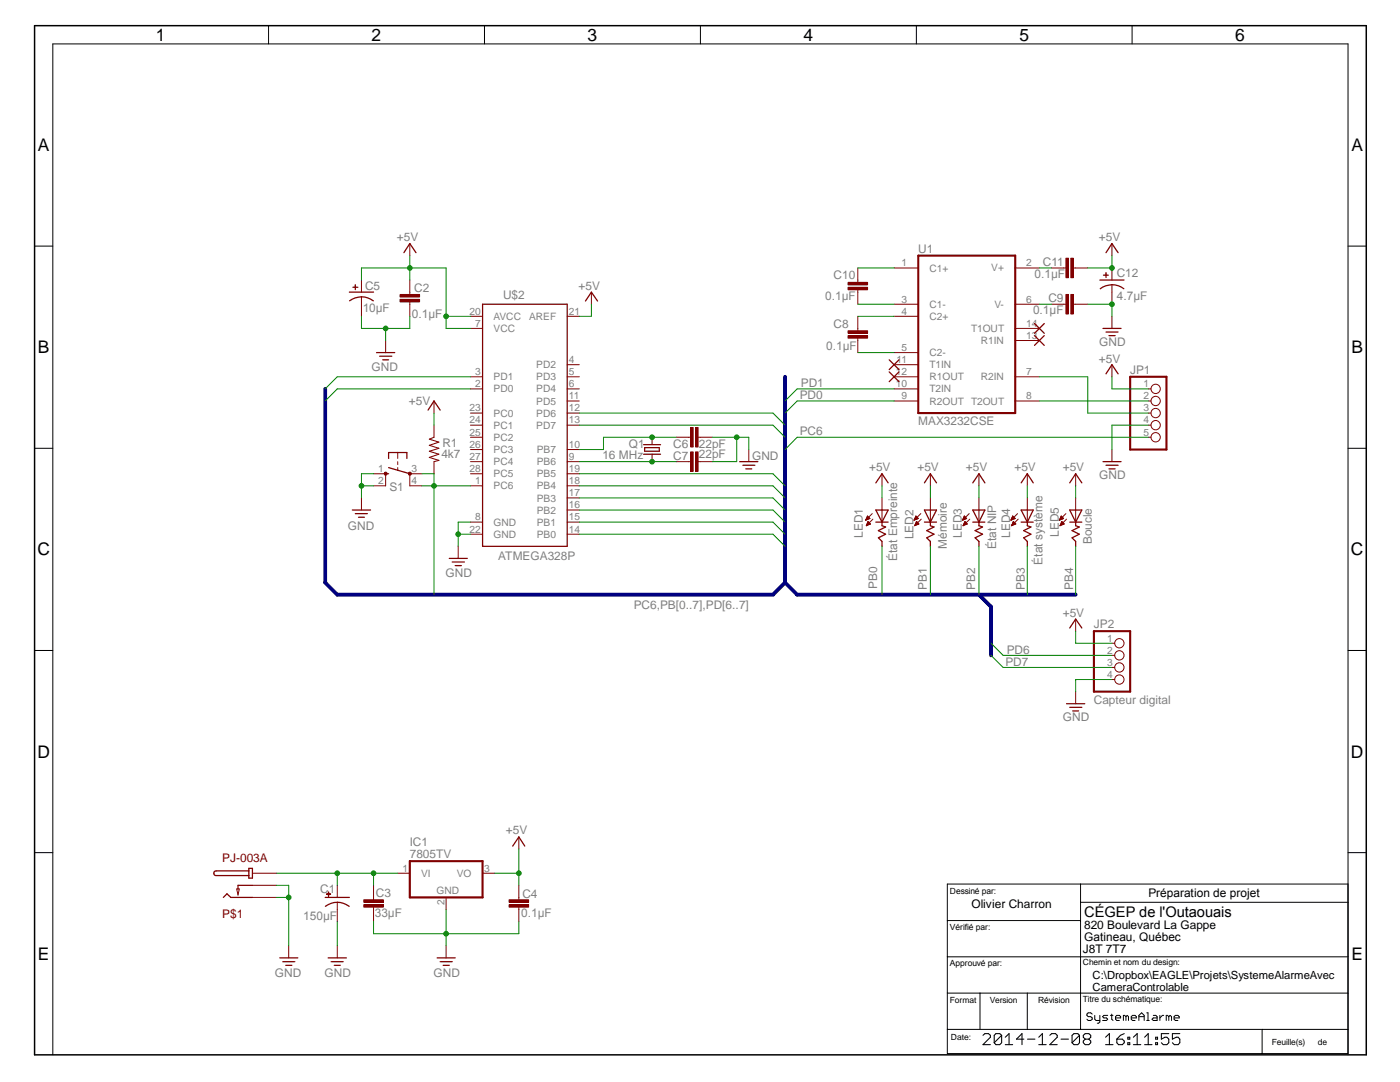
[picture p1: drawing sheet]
<svg xmlns="http://www.w3.org/2000/svg" width="279mm" height="216mm" viewBox="0 0 279 216" stroke-linecap="round" stroke-linejoin="round" font-family="sans-serif">
<path d="M96.3 60.7h16.9v48.3h-16.9zM44.6 179.1l.7-.7 .8 .7h4.3M49.7 173.8h-6.6a.47 .47 0 0 0-.4 .4 .47 .47 0 0 0 .4 .5h6.6M49.7 173.3h.7v1.9h-.7zM50.4 176.7h-2.9v.7M64.9 179.1h4.8M64.9 180.8a3.9 3.9 0 0 1 4.8 0" fill="none" stroke="#800000" stroke-width=".25"/>
<g fill="none" stroke="#800000" stroke-width=".2">
<path d="M93.9 77.6h2.4M93.9 75.2h2.4M93.9 65.5h2.4M93.9 63.1h2.4M113.2 77.6h2.4M113.2 75.2h2.4M113.2 72.8h2.4M113.2 63.1h2.4M229.2 77.6h.5M93.9 96.9h2.4M93.9 92.1h2.4M93.9 89.7h2.4"/>
<path d="M93.9 82.4h2.4M93.9 84.8h2.4M93.9 94.5h2.4M93.9 87.2h2.4M113.2 96.9h2.4M113.2 92.1h2.4M113.2 89.7h2.4M113.2 80h2.4M113.2 82.4h2.4M113.2 84.8h2.4M113.2 99.4h2.4M113.2 94.5h2.4"/>
<path d="M229.2 80h.5M229.2 82.4h.5M229.2 84.8h.5M229.2 87.2h.5M93.9 104.2h2.4M93.9 106.6h2.4M113.2 104.2h2.4M113.2 106.6h2.4M113.2 101.8h2.4M47.2 177.4h.6l-.3 1.2zM50.4 174.2h4.8M50.4 176.7h4.8"/>
<path d="M50.4 179.1h4.8M79.4 174.2h2.4M89 179.1v2.4M96.3 174.2h2.4M67.3 180v1.5"/>
<circle cx="230.6" cy="77.6" r=".93"/>
<circle cx="230.6" cy="84.8" r=".93"/>
<circle cx="230.6" cy="80" r=".93"/>
<circle cx="230.6" cy="87.2" r=".93"/>
<circle cx="230.6" cy="82.4" r=".93"/>
</g>
<path d="M225.6 75.2h7.2v14.5h-7.2zM81.8 171.8h14.5v7.3h-14.5z" fill="none" stroke="#800000" stroke-width=".42"/>
<path d="M65.2 178.4h.8z" fill-rule="evenodd" fill="#800000"/>
<path d="M65.2 178.4h.8z" fill="none" stroke="#800000" stroke-width=".2"/>
<path d="M65.5 178l.1 .8z" fill-rule="evenodd" fill="#800000"/>
<path d="M65.5 178l.1 .8zM67.3 176.7v2.4M74.5 179.1v.5M67.3 181.5v2.4M74.5 181v.5" fill="none" stroke="#800000" stroke-width=".2"/>
<path d="M72.6 180.5h3.9v.5h-3.9z" fill-rule="evenodd" fill="#800000"/>
<path d="M72.6 180.5h3.9v.5h-3.9z" fill="none" stroke="#800000" stroke-width=".2"/>
<path d="M72.6 179.5h3.9v.5h-3.9z" fill-rule="evenodd" fill="#800000"/>
<path d="M72.6 179.5h3.9v.5h-3.9zM74.5 176.7v2.4M103.5 179.1v.5M74.5 181.5v2.4M103.5 181v.5" fill="none" stroke="#800000" stroke-width=".2"/>
<path d="M101.6 180.5h3.9v.5h-3.9z" fill-rule="evenodd" fill="#800000"/>
<path d="M101.6 180.5h3.9v.5h-3.9z" fill="none" stroke="#800000" stroke-width=".2"/>
<path d="M101.6 179.5h3.9v.5h-3.9z" fill-rule="evenodd" fill="#800000"/>
<path d="M137.4 87.2h.4M139.3 87.2h.5M101.6 179.5h3.9v.5h-3.9zM103.5 176.7v2.4M103.5 181.5v2.4" fill="none" stroke="#800000" stroke-width=".2"/>
<path d="M137.8 85.3h.5v3.9h-.5z" fill-rule="evenodd" fill="#800000"/>
<path d="M137.8 85.3h.5v3.9h-.5z" fill="none" stroke="#800000" stroke-width=".2"/>
<path d="M138.8 85.3h.5v3.9h-.5z" fill-rule="evenodd" fill="#800000"/>
<path d="M135 87.2h2.4M137.4 92.1h.4M138.8 85.3h.5v3.9h-.5zM139.3 92.1h.5M139.8 87.2h2.4" fill="none" stroke="#800000" stroke-width=".2"/>
<path d="M137.8 90.2h.5v3.9h-.5z" fill-rule="evenodd" fill="#800000"/>
<path d="M137.8 90.2h.5v3.9h-.5z" fill="none" stroke="#800000" stroke-width=".2"/>
<path d="M138.8 90.2h.5v3.9h-.5z" fill-rule="evenodd" fill="#800000"/>
<path d="M77 94.5v2.4M79.4 90.3v1.2M79.4 92.1v.6M79.4 93.3v.6M81.8 94.5v2.4M86.6 84.8v2.4M86.6 92.1v2.4M130.1 87.2v1.5M130.1 90.6v1.5M135 92.1h2.4M138.8 90.2h.5v3.9h-.5zM139.8 92.1h2.4" fill="none" stroke="#800000" stroke-width=".2"/>
<path d="M77 94.5h.6M77.6 91.5v-1.2h3.6v1.2M77.6 93.3l4.2 1.2M128.4 90.6h3.4M128.4 88.7h3.4M128.7 89.3h2.9v.7h-2.9z" fill="none" stroke="#800000" stroke-width=".25"/>
<path d="M86.6 87.2l-.9 .4 1.9 .6-1.9 .7 1.9 .6-1.9 .5 1.9 .6-1.9 .7 1.9 .6-1 .2" fill="none" stroke="#800000" stroke-width=".21"/>
<path d="M81.6 94.3h.4l.1 .2-.1 .2h-.4z" fill-rule="evenodd" fill="#800000"/>
<path d="M81.6 94.3h.4l.1 .2-.1 .2h-.4z" fill="none" stroke="#800000" stroke-width=".2"/>
<path d="M76.8 94.3h.4v.4h-.4z" fill-rule="evenodd" fill="#800000"/>
<g fill="none" stroke="#800000" stroke-width=".2">
<path d="M178.4 53.5h4.9M202.6 53.5h4.8M178.4 60.7h4.9M178.4 63.1h4.9M178.4 70.4h4.9M178.4 72.8h4.9M178.4 77.6h4.9M178.4 75.2h4.9M202.6 60.7h4.8M202.6 75.2h4.8M202.6 65.5h4.8M202.6 67.9h4.8"/>
<path d="M212.3 60.7h.4M214.2 60.7h.5M74.5 94.5h2.5M74.5 96.9h2.5M76.8 94.3h.4v.4h-.4zM81.8 94.5h2.4M81.8 96.9h2.4M178.4 80h4.9M202.6 80h4.8"/>
</g>
<path d="M183.3 51h19.3v31.4h-19.3z" fill="none" stroke="#800000" stroke-width=".42"/>
<path d="M213.7 58.8h.5v3.9h-.5z" fill-rule="evenodd" fill="#800000"/>
<path d="M213.7 58.8h.5v3.9h-.5z" fill="none" stroke="#800000" stroke-width=".2"/>
<path d="M212.7 58.8h.5v3.9h-.5z" fill-rule="evenodd" fill="#800000"/>
<path d="M171.2 55.9v.4M171.2 57.8v.5M212.7 58.8h.5v3.9h-.5zM209.8 60.7h2.5M214.7 60.7h2.4" fill="none" stroke="#800000" stroke-width=".2"/>
<path d="M169.2 57.3h3.9v.5h-3.9z" fill-rule="evenodd" fill="#800000"/>
<path d="M169.2 57.3h3.9v.5h-3.9z" fill="none" stroke="#800000" stroke-width=".2"/>
<path d="M169.2 56.3h3.9v.6h-3.9z" fill-rule="evenodd" fill="#800000"/>
<path d="M169.2 56.3h3.9v.6h-3.9zM171.2 53.5v2.4M171.2 58.3v2.4M171.2 65.5v.5M171.2 67.5v.4" fill="none" stroke="#800000" stroke-width=".2"/>
<path d="M169.2 67h3.9v.5h-3.9z" fill-rule="evenodd" fill="#800000"/>
<path d="M169.2 67h3.9v.5h-3.9z" fill="none" stroke="#800000" stroke-width=".2"/>
<path d="M169.2 66h3.9v.5h-3.9z" fill-rule="evenodd" fill="#800000"/>
<path d="M212.3 53.5h.4M214.2 53.5h.5M169.2 66h3.9v.5h-3.9zM171.2 63.1v2.4M171.2 67.9v2.5" fill="none" stroke="#800000" stroke-width=".2"/>
<path d="M212.7 51.5h.5v3.9h-.5z" fill-rule="evenodd" fill="#800000"/>
<path d="M212.7 51.5h.5v3.9h-.5z" fill="none" stroke="#800000" stroke-width=".2"/>
<path d="M213.7 51.5h.5v3.9h-.5z" fill-rule="evenodd" fill="#800000"/>
<g fill="none" stroke="#800000" stroke-width=".2">
<path d="M81.8 58.3v.5M118 58.3v2.4M209.8 53.5h2.5M213.7 51.5h.5v3.9h-.5zM214.7 53.5h2.4M221.9 48.6v2.4M221.9 53.5v2.4M221.9 56.8v3.9M81.8 60.2v.5M221.9 63.1v2.4M221.9 72.8v2.4M72.1 99.4v2.4"/>
<path d="M86.6 80v2.4M149.4 89.7v2.4M176 94.5v2.4M176 99.4v4.8M185.7 94.5v2.4M185.7 99.4v4.8M195.4 94.5v2.4M195.4 99.4v4.8M205 94.5v2.4M205 99.4v4.8M214.7 94.5v2.4M214.7 99.4v4.8"/>
<path d="M221.9 89.7v2.4M91.4 109v2.4M172.8 103.8h.1M172.8 103.7h.3M172.8 103.6h.4M172.9 103.5h.5M172.9 103.5h.7M172.9 104.8h.2M172.9 104.7h.3M173 103.4h.5M173 103.3h.4M173 103.2h.4"/>
<path d="M173.1 103.1h.2M173.1 104.5h.6M173.1 103h.1M173.1 104.4h.5M173.1 104.4h.4M173.1 104.3h.3M173.2 104.2h.2M173.2 104.1l-.3 .8M173.2 104.1l.5 .5-.8 .3M173.2 104.1h.1M173.6 103.5l-.5-.5-.3 .8M173.6 103.5l-.8 .3"/>
<path d="M173.6 104.6h-.6M174.1 102.5l-1.3 1.3M174.2 103.6l-1.3 1.3M182.5 103.8h.1M182.5 103.7h.2M182.5 103.6h.4M182.5 103.5h.6M182.6 103.5h.7M182.6 104.8h.1M182.6 103.4h.6M182.6 104.7h.3M182.7 103.3h.4"/>
<path d="M182.7 103.2h.3M182.7 103.1h.2M182.7 104.5h.6M182.8 103h.1M182.8 104.4h.5M182.8 104.4h.4M182.8 104.3h.3M182.8 104.2h.2M182.9 104.1h.1M182.9 104.1l.5 .5-.9 .3zM183.3 103.5l-.5-.5-.4 .8M183.3 103.5l-.9 .3"/>
<path d="M183.3 104.6h-.7M183.8 102.5l-1.4 1.3M183.9 103.6l-1.4 1.3M192.1 103.8h.1M192.2 103.7h.2M192.2 103.6h.4M192.2 103.5h.6M192.2 103.5h.7M192.2 104.8h.2M192.3 103.4h.5M192.3 104.7h.3M192.3 103.3h.4"/>
<path d="M192.4 103.2h.3M192.4 104.5h.6M192.4 103.1h.2M192.4 103h.1M192.4 104.4h.6M192.4 104.4h.5M192.5 104.3h.3M192.5 104.2h.2M192.6 104.1h.1M192.6 104.1l-.4 .8M192.6 104.1l.4 .5-.8 .3M192.9 103.5l-.5-.5-.3 .8"/>
<path d="M192.9 103.5l-.8 .3M193 104.6h-.7M193.4 102.5l-1.3 1.3M193.5 103.6l-1.3 1.3M201.8 103.8h.1M201.8 103.7h.3M201.8 103.6h.4M201.9 103.5h.5M201.9 104.8h.2M201.9 103.5h.7M201.9 103.4h.6M201.9 104.7h.3"/>
<path d="M202 103.3h.4M202 103.2h.4M202.1 103.1h.2M202.1 104.5h.6M202.1 103h.1M202.1 104.4h.5M202.1 104.4h.4M202.1 104.3h.3M202.2 104.2h.2M202.2 104.1h.1M202.2 104.1l-.3 .8M202.2 104.1l.5 .5-.8 .3"/>
<path d="M202.6 104.6h-.6M202.6 103.5l-.5-.5-.3 .8M202.6 103.5l-.8 .3M203.1 102.5l-1.3 1.3M203.2 103.6l-1.3 1.3M211.5 103.8h.1M211.5 103.7h.2M211.5 103.6h.4M211.5 103.5h.6M211.6 103.5h.7M211.6 104.8h.1M211.6 103.4h.6"/>
<path d="M211.6 103.3h.5M211.6 104.7h.3M211.7 103.2h.3M211.7 103.1h.2M211.7 104.5h.6M211.8 103h.1M211.8 104.4h.5M211.8 104.4h.4M211.8 104.3h.3M211.8 104.2h.2M211.9 104.1h.1M211.9 104.1l-.4 .8"/>
<path d="M211.9 104.1l.5 .5-.9 .3M212.3 104.6h-.7M212.3 103.5l-.5-.5-.4 .8M212.3 103.5l-.9 .3M212.7 102.5l-1.3 1.3M212.9 103.6l-1.4 1.3M103.5 167v2.4M57.6 188.7v2.4M67.3 188.7v2.4M89 188.7v2.4"/>
</g>
<g fill="none" stroke="#800000" stroke-width=".25">
<path d="M219.5 55.9h4.8M219.6 57.6a3.8 3.8 0 0 1 4.7 0M220.2 54.9h1M220.7 54.4v1M220.7 50.4l1.2-1.8 1.2 1.8M116.8 60.1l1.2-1.8 1.3 1.8M177.5 71.8l1.9 1.9M177.5 74.2l1.9 2M179.4 71.8l-1.9 1.9M179.4 74.2l-1.9 2M206.5 67l1.9 1.9M206.5 64.6l1.9 1.9"/>
<path d="M208.4 67l-1.9 1.9M208.4 64.6l-1.9 1.9M220.1 65.5h3.6M220.7 66.3h2.4M220.7 74.6l1.2-1.8 1.2 1.8M221.3 67h1.2M85.4 81.8l1.2-1.8 1.2 1.8M147.6 92.1h3.7M148.3 92.8h2.4M148.8 93.6h1.2M174.8 96.4l1.2-1.9 1.2 1.9M184.5 96.4l1.2-1.9 1.2 1.9"/>
<path d="M194.1 96.4l1.3-1.9 1.2 1.9M203.8 96.4l1.2-1.9 1.2 1.9M213.5 96.4l1.2-1.9 1.2 1.9M220.1 92.1h3.6M220.7 92.8h2.4M221.3 93.6h1.2M70.3 101.8h3.7M70.9 102.5h2.4M71.5 103.2h1.2M89.7 111.4h3.6M90.3 112.1h2.4M90.8 112.9h1.3"/>
<path d="M174.8 101.8h2.4l-1.2 2.4zM174.8 104.2h2.4M176 104.2v.7l.7 .3-1.4 .7 1.4 .7-1.4 .7 .7 .7v1M184.5 104.2h2.4M184.5 101.8h2.4l-1.2 2.4zM185.7 104.2v.7l.7 .3-1.4 .7 1.4 .7-1.4 .7 .7 .7v1M194.1 104.2h2.5M194.1 101.8h2.5l-1.2 2.4zM195.4 104.2v.7l.7 .3-1.5 .7 1.5 .7-1.5 .7 .8 .7v1M203.8 104.2h2.4M203.8 101.8h2.4l-1.2 2.4zM205 104.2v.7l.7 .3-1.4 .7 1.4 .7-1.4 .7 .7 .7v1"/>
<path d="M213.5 104.2h2.4M213.5 101.8h2.4l-1.2 2.4zM214.7 104.2v.7l.7 .3-1.4 .7 1.4 .7-1.4 .7 .7 .7v1M102.3 168.8l1.2-1.8 1.2 1.8M55.8 191.1h3.6M56.4 191.9h2.4M57 192.6h1.3M65.5 191.1h3.6M66.1 191.9h2.4M66.7 192.6h1.2M87.2 191.1h3.6M87.8 191.9h2.5"/>
<path d="M88.4 192.6h1.3"/>
</g>
<path d="M79.8 58.8h3.9v.5h-3.9z" fill-rule="evenodd" fill="#800000"/>
<path d="M79.8 58.8h3.9v.5h-3.9z" fill="none" stroke="#800000" stroke-width=".2"/>
<path d="M79.8 59.7h3.9v.5h-3.9z" fill-rule="evenodd" fill="#800000"/>
<g fill="none" stroke="#800000" stroke-width=".2">
<path d="M72.1 55.9v2.4M72.1 59.2v3.9M79.8 59.7h3.9v.5h-3.9zM81.8 48.6v2.4M81.8 55.9v2.4M77 67.9v2.5M81.8 60.7v2.4M214.7 123.5v2.4M214.7 138v2.4M221.9 128.4h.6M221.9 130.8h.6M221.9 133.2h.6"/>
<path d="M221.9 135.6h.6"/>
<circle cx="223.4" cy="128.4" r=".93"/>
<circle cx="223.4" cy="133.2" r=".93"/>
<circle cx="223.4" cy="135.6" r=".93"/>
<circle cx="223.4" cy="130.8" r=".93"/>
</g>
<path d="M69.7 58.3h4.8M70.4 57.3h1M70.9 56.8v1M80.6 50.4l1.2-1.8 1.2 1.8M69.8 60a3.9 3.9 0 0 1 4.7 0M75.1 70.4h3.7M75.8 71.1h2.4M76.4 71.8h1.2M213.5 125.3l1.2-1.8 1.2 1.8M212.9 140.4h3.6M213.5 141.1h2.4M214.1 141.9h1.2" fill="none" stroke="#800000" stroke-width=".25"/>
<path d="M218.3 125.9h7.3v12.1h-7.3z" fill="none" stroke="#800000" stroke-width=".42"/>
<path d="M64.9 77.6v38.6l2.4 2.5h87l2.4-2.5M156.7 75.2v41M156.7 116.2l2.4 2.5h55.6M195.4 118.7l2.4 2.4v9.7" fill="none" stroke="#000080" stroke-width=".76"/>
<path d="M55.2 174.2h24.2M67.3 174.2v2.5M74.5 174.2v2.5" fill="none" stroke="#008000" stroke-width=".2"/>
<circle cx="67.3" cy="174.2" r=".46" fill="#008000"/>
<circle cx="67.3" cy="174.2" r=".46" fill="none" stroke="#008000" stroke-width=".2"/>
<circle cx="74.5" cy="174.2" r=".46" fill="#008000"/>
<g fill="none" stroke="#008000" stroke-width=".2">
<path d="M98.7 174.2h4.8v2.5"/>
<circle cx="74.5" cy="174.2" r=".46"/>
</g>
<circle cx="103.5" cy="174.2" r=".46" fill="#008000"/>
<g fill="none" stroke="#008000" stroke-width=".2">
<path d="M221.9 51v2.5h-4.8M103.5 169.4v4.8"/>
<circle cx="103.5" cy="174.2" r=".46"/>
</g>
<circle cx="221.9" cy="53.5" r=".46" fill="#008000"/>
<g fill="none" stroke="#008000" stroke-width=".2">
<path d="M72.1 53.5h16.9v12h4.9M81.8 51v4.9M89 63.1h4.9M118 60.7v2.4h-2.4M221.9 75.2v2.4h7.3M86.6 82.4v2.4M176 96.9v2.5M185.7 96.9v2.5M195.4 96.9v2.5M205 96.9v2.5M214.7 96.9v2.5"/>
<circle cx="221.9" cy="53.5" r=".46"/>
</g>
<circle cx="81.8" cy="53.5" r=".46" fill="#008000"/>
<circle cx="81.8" cy="53.5" r=".46" fill="none" stroke="#008000" stroke-width=".2"/>
<circle cx="89" cy="63.1" r=".46" fill="#008000"/>
<g fill="none" stroke="#008000" stroke-width=".2">
<path d="M72.1 53.5v2.4M171.2 53.5h7.2M207.4 53.5h2.4M77 65.5v2.4M81.8 63.1v2.4h-9.7M171.2 60.7h7.2M171.2 63.1h7.2M171.2 70.4h7.2M207.4 60.7h2.4M207.4 75.2h9.7v7.2h12.1M207.4 80h21.8M214.7 125.9v2.5h7.2"/>
<circle cx="89" cy="63.1" r=".46"/>
</g>
<circle cx="77" cy="65.5" r=".46" fill="#008000"/>
<g fill="none" stroke="#008000" stroke-width=".2">
<path d="M72.1 63.1v2.4M135 87.2h-14.6v2.5h-4.8"/>
<circle cx="77" cy="65.5" r=".46"/>
</g>
<circle cx="130.1" cy="87.2" r=".46" fill="#008000"/>
<g fill="none" stroke="#008000" stroke-width=".2">
<path d="M115.6 92.1h19.4"/>
<circle cx="130.1" cy="87.2" r=".46"/>
</g>
<circle cx="130.1" cy="92.1" r=".46" fill="#008000"/>
<g fill="none" stroke="#008000" stroke-width=".2">
<path d="M93.9 75.2h-26.6l-2.4 2.4M93.9 77.6h-26.6l-2.4 2.4M178.4 77.6h-19.3l-2.4 2.4M84.2 94.5h2.4v2.4h-2.4M178.4 80h-19.3l-2.4 2.4"/>
<circle cx="130.1" cy="92.1" r=".46"/>
</g>
<circle cx="86.6" cy="96.9" r=".46" fill="#008000"/>
<g fill="none" stroke="#008000" stroke-width=".2">
<path d="M93.9 96.9h-7.3v21.8M115.6 96.9h38.7l2.4 2.5M115.6 94.5h38.7l2.4 2.4M115.6 99.4h38.7l2.4 2.4M229.2 87.2h-70.1l-2.4 2.5M115.6 101.8h38.7l2.4 2.4M115.6 104.2h38.7l2.4 2.4M115.6 106.6h38.7l2.4 2.4M176 109v9.7M185.7 109v9.7M195.4 109v9.7M205 109v9.7"/>
<path d="M214.7 109v9.7M55.2 176.7h2.4v12M55.2 179.1h2.4M67.3 183.9v4.8"/>
<circle cx="86.6" cy="96.9" r=".46"/>
</g>
<circle cx="57.6" cy="179.1" r=".46" fill="#008000"/>
<g fill="none" stroke="#008000" stroke-width=".2">
<path d="M74.5 183.9v2.4h29v-2.4M89 181.5v7.2"/>
<circle cx="57.6" cy="179.1" r=".46"/>
</g>
<circle cx="89" cy="186.3" r=".46" fill="#008000"/>
<g fill="none" stroke="#008000" stroke-width=".2">
<path d="M217.1 60.7h4.8v2.4"/>
<circle cx="89" cy="186.3" r=".46"/>
</g>
<circle cx="221.9" cy="60.7" r=".46" fill="#008000"/>
<g fill="none" stroke="#008000" stroke-width=".2">
<path d="M72.1 96.9h2.4M74.5 94.5h-2.4v4.9M229.2 84.8h-7.3v4.9"/>
<circle cx="221.9" cy="60.7" r=".46"/>
</g>
<circle cx="72.1" cy="96.9" r=".46" fill="#008000"/>
<g fill="none" stroke="#008000" stroke-width=".2">
<path d="M91.4 106.6h2.5M93.9 104.2h-2.5v4.8"/>
<circle cx="72.1" cy="96.9" r=".46"/>
</g>
<circle cx="91.4" cy="106.6" r=".46" fill="#008000"/>
<g fill="none" stroke="#008000" stroke-width=".2">
<path d="M142.2 87.2h7.2v2.5M147 87.2v4.9h-4.8"/>
<circle cx="91.4" cy="106.6" r=".46"/>
</g>
<circle cx="147" cy="87.2" r=".46" fill="#008000"/>
<g fill="none" stroke="#008000" stroke-width=".2">
<path d="M115.6 84.8h38.7l2.4 2.4M115.6 82.4h38.7l2.4 2.4M197.8 130.8l2.4 2.4h21.7M197.8 128.4l2.4 2.4h21.7M221.9 135.6h-7.2v2.4"/>
<circle cx="147" cy="87.2" r=".46"/>
</g>
<path d="M6.9 5.1h265.8v205.4h-265.8z" fill="none" stroke="#000" stroke-width=".3"/>
<g fill="none" stroke="#000" stroke-width=".2">
<path d="M53.6 5.1v3.7M96.7 5.1v3.7M139.8 5.1v3.7M182.9 5.1v3.7M225.9 5.1v3.7M6.9 49.1h3.6M269 49.1h3.7M6.9 89.5h3.6M269 89.5h3.7M6.9 129.8h3.6M269 129.8h3.7M6.9 170.1h3.6"/>
<path d="M215.6 176.4v29M269 170.1h3.7M269 176.4h-79.9v33.8h79.9M189.1 198.2h79.9M189.1 190.9h79.9M189.1 183.7h26.5M195.6 198.2v7.2M205 198.2v7.2M215.6 180h53.4M10.5 210.5v-201.7h258.5v201.7M189.1 205.4h79.9M218 202.4l-.3-.3h-.5l-.3 .3v.2l.3 .3h.5l.3 .2v.3l-.3 .2h-.5l-.3-.2"/>
<path d="M218.5 202.6v.8l.2 .2h.8M219.5 202.6v1.3l-.3 .3h-.2M221.1 202.6h-.8l-.3 .3 .3 .2h.5l.3 .3-.3 .2h-.8M221.6 202.6h.5M221.9 202.4v1l.2 .2M222.6 203.1h1v-.2l-.2-.3h-.5l-.3 .3v.5l.3 .2h.5M224.7 202.9l-.2-.3h-.3v1M224.7 202.9v.7M224.7 202.9l.3-.3 .2 .3v.7M225.8 203.1h1v-.2l-.3-.3h-.5l-.2 .3v.5l.2 .2h.5M227.3 202.9h1M227.3 203.6v-1l.5-.5 .5 .5v1"/>
<path d="M228.9 202.1h.2v1.5M228.9 203.6h.5M230.2 202.6h.5l.2 .3v.7h-.7l-.3-.2 .3-.3h.7M231.5 202.6v1M232.2 202.6h-.2l-.5 .5M233.3 202.9l-.3-.3h-.3v1M233.3 202.9v.7M233.3 202.9l.2-.3 .3 .3v.7M234.3 203.1h1v-.2l-.2-.3h-.5l-.3 .3v.5l.3 .2h.5M251.9 205.4v4.8"/>
</g>
<g fill="none" stroke="#000" stroke-width=".21">
<path d="M196.2 206.6l.4-.4h.7l.4 .4v.4l-1.5 1.4h1.5M199.9 206.6v1.5l-.4 .3h-.7l-.4-.3M199.9 206.6l-.4-.4h-.7l-.4 .4v1.5M199.9 206.6l-1.5 1.5M200.6 208.4h1.5M200.6 207l.8-.8v2.2M204.3 207.3h-1.4l1.1-1.1v2.2M205.1 207.3h1.4M207.3 208.4h1.5M207.3 207l.7-.8v2.2M209.5 206.6l.4-.4h.8l.3 .4v.4l-1.5 1.4h1.5M211.8 207.3h1.4"/>
<path d="M215.4 206.6v1.5l-.3 .3h-.8l-.3-.3M215.4 206.6l-.3-.4h-.8l-.3 .4v1.5M215.4 206.6l-1.4 1.5M216.6 207.3l-.4 .4v.4l.4 .3h.7l.4-.3v-.4l-.4-.4M216.6 207.3l-.4-.3v-.4l.4-.4h.7l.4 .4v.4l-.4 .3M216.6 207.3h.7M220.6 208.4h1.5M220.6 207l.8-.8v2.2M222.9 207.3h1.1l.4 .4v.4l-.4 .3h-.8l-.3-.3zM224.4 206.2l-.8 .4-.7 .7M225.1 208.1h.4v.3h-.4zM225.1 207h.4v.3h-.4z"/>
<path d="M226.2 208.4h1.5M226.2 207l.7-.8v2.2M228.4 208.4h1.5M228.4 207l.8-.8v2.2M230.6 208.1h.4v.3h-.4zM230.6 207h.4v.3h-.4zM233.3 206.2h-1.5v1.1l.7-.3h.4l.4 .3v.8l-.4 .3h-.7l-.4-.3M235.5 206.2h-1.5v1.1l.7-.3h.4l.4 .3v.8l-.4 .3h-.7l-.4-.3"/>
</g>
<g font-size="3.5">
<text x="31.1" y="8.2">1</text>
<text x="74.2" y="8.2">2</text>
<text x="117.3" y="8.2">3</text>
<text x="160.4" y="8.2">4</text>
<text x="203.5" y="8.2">5</text>
<text x="246.5" y="8.2">6</text>
<text x="7.6" y="30.1">A</text>
<text x="269.7" y="30.1">A</text>
<text x="7.6" y="70.5">B</text>
<text x="269.7" y="70.5">B</text>
<text x="7.5" y="110.8">C</text>
<text x="269.6" y="110.8">C</text>
<text x="7.5" y="151.2">D</text>
<text x="269.6" y="151.2">D</text>
<text x="7.6" y="191.6">E</text>
<text x="269.7" y="191.6">E</text>
</g>
<text font-size="2.9" x="216.4" y="182.9">CÉGEP de l'Outaouais</text>
<g font-size="2.4" fill="#808080">
<text x="79.2" y="48.1">+5V</text>
<text x="183.3" y="50.4">U1</text>
<text x="208.2" y="53.1">C11</text>
<text x="219.3" y="48.1">+5V</text>
<text x="72.9" y="57.9">C5</text>
<text x="82.7" y="58.2">C2</text>
<text x="100.4" y="59.7">U$2</text>
<text x="115.4" y="57.8">+5V</text>
<text x="164.7" y="59.9">0.1µF</text>
<text x="166.4" y="55.8">C10</text>
<text x="206.5" y="55.5">0.1µF</text>
<text x="222.9" y="55.2">C12</text>
<text x="222.9" y="59.9">4.7µF</text>
<text x="72.4" y="62.3">10µF</text>
<text x="82.2" y="63.5">0.1µF</text>
<text x="166.4" y="65.4">C8</text>
<text x="206.2" y="62.7">0.1µF</text>
<text x="209.3" y="60.3">C9</text>
<text x="164.9" y="69.8">0.1µF</text>
<text x="219.4" y="69">GND</text>
<text x="74.2" y="74.1">GND</text>
<text x="159.9" y="77.1">PD1</text>
<text x="219.3" y="72.5">+5V</text>
<text x="225.6" y="74.6">JP1</text>
<text x="81.6" y="80.7">+5V</text>
<text x="159.6" y="79.5">PD0</text>
<text x="88.3" y="89.2">R1</text>
<text x="125.5" y="89.5">Q1</text>
<text x="134.4" y="89.3">C6</text>
<text x="139.5" y="89.3">22pF</text>
<text x="159.6" y="86.8">PC6</text>
<text x="183.3" y="84.8">MAX3232CSE</text>
<text x="88.1" y="91.4">4k7</text>
<text x="120.2" y="91.6">16 MHz</text>
<text x="134.4" y="91.7">C7</text>
<text x="139.5" y="91.5">22pF</text>
<text x="150.1" y="91.7">GND</text>
<text x="173.4" y="94">+5V</text>
<text x="183.1" y="94">+5V</text>
<text x="192.8" y="94">+5V</text>
<text x="202.4" y="94">+5V</text>
<text x="212.1" y="94">+5V</text>
<text x="219.4" y="95.6">GND</text>
<text x="77.7" y="97.9">S1</text>
<text x="69.4" y="105.7">GND</text>
<text x="172.2" y="107.3" transform="rotate(-90 172.2 107.3)">LED1</text>
<text x="182.3" y="107.6" transform="rotate(-90 182.3 107.6)">LED2</text>
<text x="192" y="107.3" transform="rotate(-90 192 107.3)">LED3</text>
<text x="201.6" y="107.3" transform="rotate(-90 201.6 107.3)">LED4</text>
<text x="211.3" y="107.1" transform="rotate(-90 211.3 107.1)">LED5</text>
<text x="99.4" y="111.7">ATMEGA328P</text>
<text x="179" y="111.9" transform="rotate(-90 179 111.9)">État Empreinte</text>
<text x="188.9" y="109.5" transform="rotate(-90 188.9 109.5)">Mémoire</text>
<text x="198.8" y="109.5" transform="rotate(-90 198.8 109.5)">État NIP</text>
<text x="208" y="112.6" transform="rotate(-90 208 112.6)">État système</text>
<text x="217.9" y="108.5" transform="rotate(-90 217.9 108.5)">Boucle</text>
<text x="88.9" y="115.2">GND</text>
<text x="175" y="117.5" transform="rotate(-90 175 117.5)">PB0</text>
<text x="185" y="117.7" transform="rotate(-90 185 117.7)">PB1</text>
<text x="194.6" y="117.7" transform="rotate(-90 194.6 117.7)">PB2</text>
<text x="204.5" y="117.7" transform="rotate(-90 204.5 117.7)">PB3</text>
<text x="214.2" y="117.7" transform="rotate(-90 214.2 117.7)">PB4</text>
<text x="126.5" y="121.6">PC6,PB[0..7],PD[6..7]</text>
<text x="212.1" y="123">+5V</text>
<text x="218.3" y="125.3">JP2</text>
<text x="200.9" y="130.5">PD6</text>
<text x="200.7" y="132.9">PD7</text>
<text x="212.1" y="143.9">GND</text>
<text x="218.3" y="140.4">Capteur digital</text>
<text x="101" y="166.5">+5V</text>
<text x="81.8" y="171.2">7805TV</text>
<text x="81.8" y="168.8">IC1</text>
<text x="63.9" y="178.2">C1</text>
<text x="75" y="178.9">C3</text>
<text x="104.3" y="179.2">C4</text>
<text x="60.5" y="183.6">150µF</text>
<text x="74.8" y="183">33µF</text>
<text x="104" y="183">0.1µF</text>
<text x="54.9" y="194.9">GND</text>
<text x="64.8" y="194.9">GND</text>
<text x="86.5" y="194.9">GND</text>
</g>
<g font-size="2.4" fill="#800000">
<text x="44.4" y="172.1">PJ-003A</text>
<text x="44.4" y="183.2">P$1</text>
</g>
<g font-size="2.4">
<text x="229.2" y="179.1">Préparation de projet</text>
<text x="193.9" y="181.2">Olivier Charron</text>
<text x="216.4" y="185.4">820 Boulevard La Gappe</text>
<text x="216.1" y="190.2">J8T 7T7</text>
<text x="216.4" y="187.8">Gatineau, Québec</text>
</g>
<g font-size="2.2">
<text x="218.1" y="195.3">C:\Dropbox\EAGLE\Projets\SystemeAlarmeAvec</text>
<text x="218.1" y="197.7">CameraControlable</text>
</g>
<g font-size="2" fill="#808080">
<text x="179.9" y="53.1">1</text>
<text x="204.8" y="53.1">2</text>
<text x="185.5" y="54.2">C1+</text>
<text x="197.8" y="54.1">V+</text>
<text x="93.7" y="62.8">20</text>
<text x="94.8" y="65.2">7</text>
<text x="98.5" y="63.8">AVCC</text>
<text x="105.6" y="63.8">AREF</text>
<text x="113.5" y="62.8">21</text>
<text x="179.9" y="60.4">3</text>
<text x="179.9" y="62.8">4</text>
<text x="185.5" y="61.4">C1-</text>
<text x="185.5" y="63.8">C2+</text>
<text x="198.5" y="61.4">V-</text>
<text x="204.8" y="60.4">6</text>
<text x="204.8" y="65.2">14</text>
<text x="98.5" y="66.3">VCC</text>
<text x="179.9" y="70">5</text>
<text x="185.5" y="71.1">C2-</text>
<text x="193.8" y="66.3">T1OUT</text>
<text x="195.7" y="68.7">R1IN</text>
<text x="204.8" y="67.6">13</text>
<text x="94.8" y="77.3">2</text>
<text x="94.8" y="74.8">3</text>
<text x="98.5" y="75.9">PD1</text>
<text x="107" y="73.5">PD2</text>
<text x="107" y="75.9">PD3</text>
<text x="113.5" y="72.4">4</text>
<text x="113.5" y="74.8">5</text>
<text x="113.5" y="77.3">6</text>
<text x="178.8" y="77.3">10</text>
<text x="178.8" y="74.8">12</text>
<text x="178.9" y="72.4">11</text>
<text x="185.5" y="73.5">T1IN</text>
<text x="185.5" y="75.9">R1OUT</text>
<text x="195.7" y="75.9">R2IN</text>
<text x="204.8" y="74.8">7</text>
<text x="228.2" y="77.3">1</text>
<text x="93.7" y="82.1">23</text>
<text x="98.5" y="78.3">PD0</text>
<text x="98.5" y="83.2">PC0</text>
<text x="107" y="78.3">PD4</text>
<text x="107" y="80.7">PD5</text>
<text x="107" y="83.1">PD6</text>
<text x="113.5" y="79.7">11</text>
<text x="113.5" y="82.1">12</text>
<text x="179.9" y="79.7">9</text>
<text x="185.5" y="78.3">T2IN</text>
<text x="185.5" y="80.7">R2OUT T2OUT</text>
<text x="204.8" y="79.7">8</text>
<text x="228.2" y="79.7">2</text>
<text x="228.2" y="82.1">3</text>
<text x="93.7" y="84.5">24</text>
<text x="93.7" y="87">25</text>
<text x="93.7" y="89.4">26</text>
<text x="98.5" y="85.6">PC1</text>
<text x="98.5" y="88">PC2</text>
<text x="107" y="85.6">PD7</text>
<text x="113.5" y="89.4">10</text>
<text x="113.5" y="84.5">13</text>
<text x="228.2" y="84.5">4</text>
<text x="228.2" y="87">5</text>
<text x="75.5" y="94.2">1</text>
<text x="82.1" y="94.2">3</text>
<text x="93.7" y="91.8">27</text>
<text x="93.7" y="94.2">28</text>
<text x="98.5" y="90.4">PC3</text>
<text x="98.5" y="92.8">PC4</text>
<text x="98.5" y="95.2">PC5</text>
<text x="107.1" y="92.8">PB6</text>
<text x="107.1" y="90.4">PB7</text>
<text x="107.1" y="95.2">PB5</text>
<text x="113.5" y="91.8">9</text>
<text x="113.5" y="94.2">19</text>
<text x="75.5" y="96.6">2</text>
<text x="82.1" y="96.6">4</text>
<text x="94.8" y="96.6">1</text>
<text x="98.5" y="97.7">PC6</text>
<text x="107.1" y="100.1">PB3</text>
<text x="107.1" y="97.7">PB4</text>
<text x="113.5" y="101.4">16</text>
<text x="113.5" y="99">17</text>
<text x="113.5" y="96.6">18</text>
<text x="93.7" y="106.3">22</text>
<text x="94.8" y="103.8">8</text>
<text x="98.5" y="104.9">GND</text>
<text x="98.5" y="107.3">GND</text>
<text x="107.1" y="107.3">PB0</text>
<text x="107.1" y="104.9">PB1</text>
<text x="107.1" y="102.5">PB2</text>
<text x="113.5" y="106.3">14</text>
<text x="113.5" y="103.8">15</text>
<text x="221" y="128">1</text>
<text x="221" y="130.4">2</text>
<text x="221" y="132.8">3</text>
<text x="221" y="135.3">4</text>
<text x="80.3" y="173.9">1</text>
<text x="96.6" y="173.9">3</text>
<text x="84" y="175">VI</text>
<text x="87.1" y="178.4">GND</text>
<text x="91.1" y="175">VO</text>
<text x="88.7" y="180.6" transform="rotate(-90 88.7 180.6)">2</text>
</g>
<g font-size="1.7">
<text x="189.6" y="178.4">Dessiné par:</text>
<text x="189.6" y="185.6">Vérifié par:</text>
<text x="189.6" y="192.8">Approuvé par:</text>
<text x="216.1" y="192.6">Chemin et nom du design:</text>
<text x="189.6" y="200.1">Format</text>
<text x="197.5" y="200.1">Version</text>
<text x="207.2" y="200.1">Révision</text>
<text x="216.1" y="199.9">Titre du schématique:</text>
<text x="189.8" y="207.6">Date:</text>
<text x="253.8" y="208.5">Feuille(s)</text>
<text x="263" y="208.5">de</text>
</g>
</svg>
